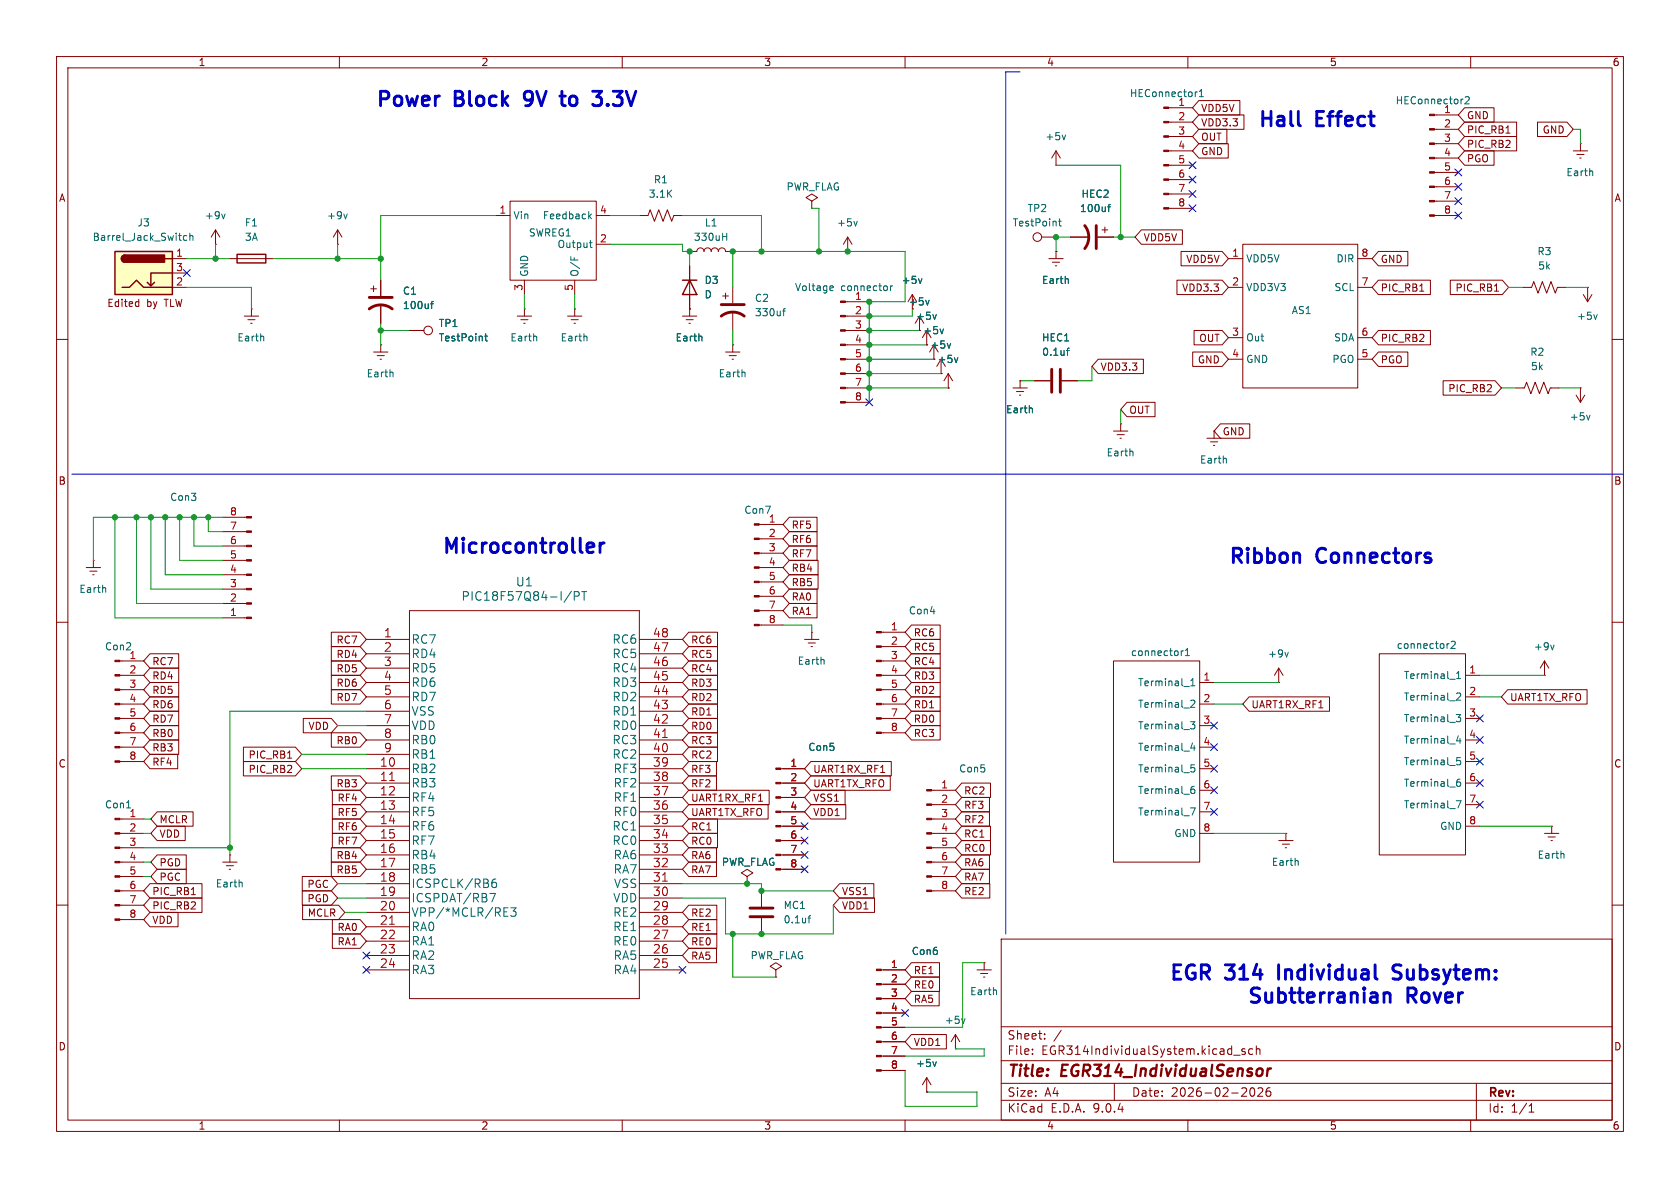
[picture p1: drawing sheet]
<svg xmlns="http://www.w3.org/2000/svg" width="297mm" height="210mm" viewBox="0 0 297 210" stroke-linecap="round" stroke-linejoin="round" font-family="sans-serif">
<g fill="none" stroke="#840000" stroke-width=".18">
<path d="M10 10h277v190h-277zM12 12h273v186h-273zM60 10v2M110 10v2M160 10v2M206.6 19.1h4.2M210 10v2M260 10v2M186.7 29.2h.1M186.7 26.7l-.8 1.2M186.7 26.7l.8 1.2M186.7 26.7v2.5"/>
<path d="M206.6 21.6h4.2M206.6 24.1h4.2M206.6 26.7h4.2M206.6 29.2h4.2M206.6 31.8h4.2M206.6 34.3h4.2M206.6 36.8h4.2M149.5 53.3h4.2M149.5 55.9h4.2M149.5 58.4h4.2M162.6 58.4h.1M162.6 55.9v2.5"/>
<path d="M163.8 58.4v2.6M184.1 41.9h2.6M189.2 41.9h3.3M194.1 41.9h2.7M194.8 40.6h1M195.3 40.1v1M269.2 50.8h1.6l.3-1 .8 2 .8-2 .7 2 .8-2 .8 2 .3-1h1.6M279.9 52.1l.8 1.2M280.7 50.8h.1M280.7 50.8v2.5M281.4 52.1l-.7 1.2M10 60h2"/>
<path d="M149.5 68.6h4.2M149.5 61h4.2M149.5 63.5h4.2M149.5 66h4.2M149.5 71.1h4.2M163.8 61h.1M179.1 68.6h2.5M179.7 69.2h1.3M180.2 69.9h.3M180.3 67.3h.1M180.3 67.3v1.3M278.6 69.9l.8 1.2"/>
<path d="M279.4 68.6h.1M279.4 68.6v2.5M280.2 69.9l-.8 1.2M285 60h2M10 110h2M196.8 116.8h15.3v35.6h-15.3zM285 110h2M212.1 120.7h2.5M212.1 124.5h2.5M212.1 128.3h2.5M212.1 132.1h2.5M212.1 135.9h2.5"/>
<path d="M212.1 139.7h2.5M212.1 143.5h2.5M212.1 147.3h2.5M10 160h2M172.7 171.5h2.6M173.4 172.1h1.2M173.9 172.7h.2M174 170.2h.1M174 170.2v1.3M177 166h108v32h-108zM285 160h2M60 198v2"/>
<path d="M110 198v2M160 198v2M163.8 193h.1M163.8 190.5l-.7 1.3M163.8 190.5l.8 1.3M163.8 190.5v2.5M177 194.5h108M177 191.5h108M177 187.5h108M177 181.5h108M182.5 186.3v.1M182.5 185.5v.1"/>
<path d="M184.7 183.6v.1M184.7 182.8v.1M187.6 182.1l-1.3 2M197 191.5v3M210 198v2M218.1 186.5h1.1M220.1 185.5l-.4-.1-.2 .2 .1 .2 .5 .2v.3h-.6M221.1 192.4l.2-.1a.81 .81 0 0 1 .6 .6 .81 .81 0 0 1-.3 .8l-.1 .1a.81 .81 0 0 1-.4-1.4zM221.5 185.5l-.5-.1-.3 .3v.4l.2 .2h.6M222.1 185.5l.2-.1 .4 .1v.9M222.1 184.9v1.5M222.4 192.4l.6-.1 .2 .1v.3l-.9 1.1h.9"/>
<path d="M224.5 192.3a.59 .59 0 0 0-.7 .6v.6l.2 .2 .4 .1 .2-.1 .1-.5-.2-.3h-.4l-.3 .3M260 198v2M261 191.5v6.5M270.3 196.6h.9M270.3 195.5l.4-.4v1.5"/>
<circle cx="183.4" cy="41.9" r=".76"/>
</g>
<path d="M224.1 188.9l-.1 1.3M224.7 188.9l-.4 .1-.2 .3" fill="none" stroke="#840000" stroke-width=".4"/>
<path d="M191.8 39.9a3.3 3.3 0 0 1 0 4M193.8 39.9v4" fill="none" stroke="#840000" stroke-width=".51"/>
<g fill="none" stroke="#006464" stroke-width=".18">
<path d="M211.7 16.2l-.3 .1M212 17.1h.8M212 16.2l.4-.4v1.3M187.1 39.1h.5M187.3 38.7v1.1l.3 .1M188.4 23.9l-.3 .8M195.8 36.6h.5M196.3 36.1l-.3 .2v1.1M146.9 50.5l.4 .1v.2l-.6 .2M147.3 51.3l-.4 .1M157.4 50.5v.9M157.8 50.5l-.4 .3"/>
<path d="M164.3 53.1l-.3 .8M165.5 55.6l-.3 .9M282.4 55.6l-.3 .9M182.5 72.2v.8M281.1 73.4l-.3 .8M209.2 115l-.4 .3M209.6 115.9h.7M209.6 115l.3-.4v1.3M209.3 121.4h1M210.5 127.6h.7l-.4 .5 .4 .1v.5l-.2 .1-.5-.1M210.5 121.2h.7M210.5 120.3l.4-.3v1.2"/>
<path d="M210.5 123.9l.5-.1 .2 .3-.7 .9h.7M210.8 131.3l-.3 .9h.8M211.1 139l-.3 .1a.86 .86 0 0 0 0 1.2l.4-.1v-.5l-.2-.2-.4 .1-.1 .1M211.1 131.8v.9M211.2 135.2h-.6l-.1 .6 .2-.1h.4l.1 .2v.4l-.2 .2-.5-.2M210.5 142.8h.8l-.5 1.3M176.1 175.1l.1 .7M165.5 187.7l-.3 .8"/>
</g>
<g fill="#840000" stroke="#840000" stroke-width=".18">
<path d="M205.7 18.9h.9v.3h-.9z"/>
<path d="M205.7 21.5h.9v.2h-.9z"/>
<path d="M205.7 24h.9v.3h-.9z"/>
<path d="M205.7 26.5h.9v.3h-.9z"/>
<path d="M205.7 29.1h.9v.2h-.9z"/>
<path d="M205.7 31.6h.9v.3h-.9z"/>
<path d="M205.7 34.2h.9v.2h-.9z"/>
<path d="M205.7 36.7h.9v.3h-.9z"/>
<path d="M148.6 53.2h.9v.3h-.9z"/>
<path d="M148.6 55.8h.9v.2h-.9z"/>
<path d="M148.6 58.3h.9v.2h-.9z"/>
<path d="M148.6 60.8h.9v.3h-.9z"/>
<path d="M148.6 63.4h.9v.2h-.9z"/>
<path d="M148.6 65.9h.9v.3h-.9z"/>
<path d="M148.6 68.5h.9v.2h-.9z"/>
<path d="M148.6 71h.9v.2h-.9z"/>
</g>
<path d="M20.3 44.5h10.2v7.6h-10.2z" fill="#ffffc2"/>
<path d="M20.3 44.5h10.2v7.6h-10.2zM21.6 50.8h1.3l1.2-1.3 1.3 1.3h5.1M22.1 45.1a.64 .64 0 0 0-.6 .6 .64 .64 0 0 0 .6 .7M27.3 49.9l-.6 .6M29.2 45.7h1.3M30.5 48.3h-3.8v2.2l-.7-.6M41.9 45h5.1v1.5h-5.1zM120.6 49.5h2.6M121.9 49.5l1.3 2.6h-2.6z" fill="none" stroke="#840000" stroke-width=".25"/>
<g fill="#840000" stroke="#840000" stroke-width=".25">
<path d="M21.6 45.3l.5-.2v1.3a.63 .63 0 0 1-.6-.4 .63 .63 0 0 1 .1-.7z"/>
<path d="M22.1 45.1h7v1.3h-7z"/>
</g>
<g fill="none" stroke="#840000" stroke-width=".18">
<path d="M211.9 17.8h7.3v2.5h-7.3l-1.1-1.2zM258.9 19h5.2v2.6h-5.2l-1.1-1.3zM87.6 38.1h2.6M90.2 35.6h15.2v13.9h-15.2zM105.4 38.1h2.5M113 38.1h1.6l.3-1 .8 2 .8-2 .7 2 .8-2 .7 2 .4-1h1.5M143.5 35.6l1-.7-1-.6-1 .6 1 .7v1.2M143.5 36.8h.1M211.9 20.3h8v2.6h-8l-1.1-1.3zM211.9 22.9h5v2.5h-5l-1.1-1.3zM211.9 25.4h5.2v2.5h-5.2l-1.1-1.2zM253.6 38.1h4.2"/>
<path d="M253.6 27.9h4.2M253.6 20.3h4.2M253.6 22.9h4.2M253.6 25.4h4.2M253.6 30.5h4.2M253.6 33h4.2M253.6 35.6h4.2M258.9 24.1h9.2v2.6h-9.2l-1.1-1.3zM258.9 21.6h9.2v2.5h-9.2l-1.1-1.2zM258.9 26.7h5.2v2.5h-5.2l-1.1-1.3zM266.2 23.5h.8M271.8 21.6h5.2l1.1 1.3-1.1 1.2h-5.2z"/>
<path d="M278.1 26.7h2.6M278.8 27.3h1.2M279.3 27.9h.2M279.4 25.4h.1M279.4 25.4v1.3M24.2 53.3l.3 .1M24.5 52.9v1.3M24.5 54.1l-.3 .1M30.5 45.7h2.5M30.5 48.3h2.5M30.5 50.8h2.5M38.1 43.2h.1"/>
<path d="M38.1 40.6l-.8 1.3M38.1 40.6l.8 1.3M38.1 40.6v2.6M40.6 45.7h7.7M43.2 55.9h2.5M43.8 56.5h1.3M44.3 57.2h.3M44.4 54.6h.1M44.4 54.6v1.3M59.7 43.2h.1M59.7 40.6l-.8 1.3M59.7 40.6l.8 1.3"/>
<path d="M59.7 40.6v2.6M65.5 51.1h1M66 50.5v1.1M67.3 49.5v2.8M67.3 53.8v3.4M72.4 58.4h2.5M91.4 55.9h2.6M92.1 56.5h1.2M92.6 57.2h.2M92.7 54.6h.1M92.7 49.5v2.6M92.7 54.6v1.3"/>
<path d="M100.3 55.9h2.6M101 56.5h1.2M101.5 57.2h.2M101.6 54.6h.1M101.6 49.5v2.6M101.6 54.6v1.3M105.4 43.2h2.5M120.6 55.9h2.6M121.3 56.5h1.3M121.8 57.2h.2M121.9 44.5h1.3a.64 .64 0 0 1 .6-.7 .64 .64 0 0 1 .7 .7 .64 .64 0 0 1 .6-.7 .64 .64 0 0 1 .6 .7 .64 .64 0 0 1 .7-.7 .64 .64 0 0 1 .6 .7 .64 .64 0 0 1 .6-.7 .64 .64 0 0 1 .7 .7h1.2M121.9 54.6h.1"/>
<path d="M121.9 47v8.9M127.8 52.3h1M128.3 51.8v1M129.5 50.8v2.8M129.5 55.1v3.3M149.9 44.5h.1M149.9 41.9l-.8 1.3M149.9 41.9l.7 1.3M149.9 41.9v2.6M161.3 52.1l-.8 1.2M161.3 52.1l.8 1.2M161.3 52.1v2.5"/>
<path d="M162.6 58.4h.1M185.4 45.7h2.6M186.1 46.4h1.2M186.6 47h.2M186.7 44.5h.1M186.7 44.5v1.2M189.2 41.9h3.3M194.1 41.9h2.7M201.8 40.6h7.2v2.6h-7.2l-1.1-1.3zM208.1 49.5h8l1.1 1.3-1.1 1.3h-8zM208.8 44.4h7.3l1.1 1.3-1.1 1.3h-7.3zM211.1 58.4h5l1.1 1.3-1.1 1.3h-5z"/>
<path d="M217.2 45.7h2.5M217.2 50.8h2.5M217.2 59.7h2.5M219.7 43.2h20.3v25.4h-20.3zM240 45.7h2.6M240 50.8h2.6M240 59.7h2.6M243.7 49.5h9.2v2.6h-9.2l-1.1-1.3zM243.7 44.4h5.2v2.6h-5.2l-1.1-1.3zM243.7 58.4h9.2v2.6h-9.2l-1.1-1.3zM251 51.5h.7M256.4 49.5h9.2l1.1 1.3-1.1 1.3h-9.2z"/>
<path d="M264.2 51.5h.7M66 62.2h2.6M66.7 62.9h1.2M67.2 63.5h.2M67.3 61h.1M67.3 61v1.2M128.3 62.2h2.5M128.9 62.9h1.3M129.4 63.5h.3M129.5 61h.1M129.5 61v1.2M163.8 61h.1"/>
<path d="M165.1 63.5h.1M165.1 61v2.5M166.4 66h.1M166.4 63.5v2.5M167.6 68.6h.1M167.6 66l-.7 1.3M167.6 66l.8 1.3M167.6 66v2.6M180.3 67.3h.1M182.9 67.3h2.8M187.7 67.3h2.8M194.2 63.5h7.9v2.5h-7.9l-1.2-1.2z"/>
<path d="M196.8 76.2h2.6M197.5 76.8h1.3M198 77.5h.2M198.1 74.9h.1M198.1 74.9v1.3M199.2 71.1h5v2.6h-5l-1.1-1.3zM210.9 62.2h5.2l1.1 1.3-1.1 1.3h-5.2zM213.4 77.5h2.5M214 78.1h1.3M214.5 78.7h.3M214.6 76.2h.1M214.6 76.2v1.3"/>
<path d="M215.7 74.9h5.2v2.6h-5.2l-1.1-1.3zM217.2 63.5h2.5M240 63.5h2.6M243.7 62.2h5.2v2.6h-5.2l-1.1-1.3zM255.1 67.3h9.2l1.1 1.3-1.1 1.3h-9.2zM268 68.6h1.5l.4-1 .7 2 .8-2 .8 2 .7-2 .8 2 .4-1h1.5M16.5 99.1h.1M16.5 99.1v1.2M39.4 99.1h4.2M39.4 96.5h4.2M39.4 94h4.2M39.4 91.4h4.2"/>
<path d="M134.2 92.7h4.2M134.2 95.3h4.2M134.2 97.8h4.2M139.5 99.1h5.1v2.5h-5.1l-1.1-1.3zM139.5 96.5h4.9v2.6h-4.9l-1.1-1.3zM139.5 91.4h4.9v2.6h-4.9l-1.1-1.3zM139.5 94h4.9v2.5h-4.9l-1.1-1.2zM15.2 100.3h2.6M15.9 101h1.2M16.4 101.6h.2M21.2 119.4h4.2M21.2 116.8h4.2"/>
<path d="M26.5 118.1h5.1v2.6h-5.1l-1.1-1.3zM26.5 115.6h5.1v2.5h-5.1l-1.1-1.3zM39.4 109.2h4.2M39.4 106.7h4.2M39.4 104.1h4.2M39.4 101.6h4.2M58.6 111.8h5.1l1.1 1.2-1.1 1.3h-5.1zM58.6 116.8h5.1l1.1 1.3-1.1 1.3h-5.1zM58.6 114.3h5.1l1.1 1.3-1.1 1.2h-5.1zM58.6 119.4h5.1l1.1 1.3-1.1 1.2h-5.1zM64.8 113h7.6M64.8 115.6h7.6"/>
<path d="M64.8 118.1h7.6M72.4 108h40.6v68.5h-40.6zM113 113h7.6M113 115.6h7.6M113 118.1h7.6M121.8 116.8h5v2.6h-5l-1.2-1.3zM121.8 119.4h5v2.5h-5l-1.2-1.2zM121.8 114.3h5v2.5h-5l-1.2-1.2zM121.8 111.8h5v2.5h-5l-1.2-1.3zM134.2 108h4.2M134.2 100.3h4.2M134.2 102.9h4.2"/>
<path d="M134.2 105.4h4.2M134.2 110.5h4.2M139.5 106.7h4.9v2.5h-4.9l-1.1-1.2zM139.5 101.6h5.1v2.5h-5.1l-1.1-1.2zM139.5 104.1h4.9v2.6h-4.9l-1.1-1.3zM142.2 113h2.6M142.9 113.7h1.2M143.4 114.3h.2M143.5 111.8h.1M143.5 111.8v1.2M155.8 119.4h4.2M155.8 116.8h4.2"/>
<path d="M155.8 114.3h4.2M155.8 111.8h4.2M161.1 118.1h5.1v2.6h-5.1l-1.1-1.3zM161.1 113h5.1v2.6h-5.1l-1.1-1.3zM161.1 115.6h5.1v2.5h-5.1l-1.1-1.3zM161.1 110.5h5.1v2.5h-5.1l-1.1-1.2zM226.1 118.1l-.8 1.3M226.1 118.1l.7 1.3M226.1 118.1v2.6M243.8 115.6h15.3v35.5h-15.3zM259.1 119.4h2.5M273 119.4h.1"/>
<path d="M273 116.8l-.7 1.3M273 116.8l.8 1.3M273 116.8v2.6M21.2 127h4.2M21.2 134.6h4.2M21.2 121.9h4.2M21.2 124.5h4.2M21.2 129.5h4.2M21.2 132.1h4.2M26.5 128.3h5.1v2.5h-5.1l-1.1-1.3zM26.5 120.6h5.1v2.6h-5.1l-1.1-1.3zM26.5 123.2h5.1v2.5h-5.1l-1.1-1.2z"/>
<path d="M26.5 125.7h5.1v2.6h-5.1l-1.1-1.3zM26.5 130.8h5.1v2.6h-5.1l-1.1-1.3zM26.5 133.3h4.9v2.6h-4.9l-1.1-1.3zM43 134.6h9.2l1.1 1.3-1.1 1.3h-9.2zM43 132.1h9.2l1.1 1.3-1.1 1.2h-9.2zM50.8 134h.8M53.6 127h5l1.1 1.3-1.1 1.2h-5zM58.6 121.9h5.1l1.1 1.3-1.1 1.3h-5.1zM58.6 129.5h5.1l1.1 1.3-1.1 1.3h-5.1zM58.6 137.2h5.1l1.1 1.2-1.1 1.3h-5.1zM58.8 139.7h4.9l1.1 1.3-1.1 1.2h-4.9zM64.8 123.2h7.6"/>
<path d="M64.8 130.8h7.6M64.8 138.4h7.6M64.8 120.7h7.6M64.8 125.7h7.6M64.8 128.3h7.6M64.8 133.4h7.6M64.8 135.9h7.6M113 123.2h7.6M113 130.8h7.6M113 138.4h7.6M113 120.7h7.6M113 125.7h7.6"/>
<path d="M113 128.3h7.6M113 133.4h7.6M113 135.9h7.6M121.8 129.5h5v2.6h-5l-1.2-1.3zM121.8 134.6h4.9v2.6h-4.9l-1.2-1.3zM121.8 139.7h14.2v2.5h-14.2l-1.2-1.2zM121.8 132.1h5v2.5h-5l-1.2-1.2zM121.8 137.2h4.9v2.5h-4.9l-1.2-1.3zM121.8 127h5v2.5h-5l-1.2-1.2zM121.8 124.5h5v2.5h-5l-1.2-1.3zM121.8 121.9h5v2.6h-5l-1.2-1.3zM138 138.4h4.2"/>
<path d="M138 135.9h4.2M143.4 139.7h6v2.5h-6l-1.2-1.2zM143.4 134.6h14.2v2.6h-14.2l-1.2-1.3zM143.4 137.2h14v2.5h-14l-1.2-1.3zM155.8 127h4.2M155.8 121.9h4.2M155.8 124.5h4.2M155.8 129.5h4.2M161.1 123.2h5.1v2.5h-5.1l-1.1-1.2zM161.1 120.6h5.1v2.6h-5.1l-1.1-1.3zM161.1 125.7h5.1v2.6h-5.1l-1.1-1.3zM161.1 128.3h5.1v2.5h-5.1l-1.1-1.3z"/>
<path d="M164.7 139.7h4.2M170 138.4h5.1v2.6h-5.1l-1.1-1.3zM220.8 123.2h14.2v2.5h-14.2l-1.1-1.2zM226.1 120.7h.1M259.1 123.2h2.5M259.1 127h2.5M259.1 130.8h2.5M259.1 134.6h2.5M259.1 138.4h2.5M266.5 121.9h14.1v2.6h-14.1l-1.1-1.3zM21.2 152.4h4.2M21.2 147.3h4.2"/>
<path d="M21.2 144.8h4.2M21.2 149.9h4.2M21.2 154.9h4.2M21.2 157.5h4.2M26.5 156.2h9.2v2.6h-9.2l-1.1-1.3zM26.5 158.7h9.2v2.6h-9.2l-1.1-1.3zM27.8 143.5h6.3v2.6h-6.3l-1.1-1.3zM27.8 146h4.9v2.6h-4.9l-1.1-1.3zM27.8 153.7h5.1v2.5h-5.1l-1.1-1.3zM27.8 151.1h5.1v2.6h-5.1l-1.1-1.3zM33.8 158.2h.7M39.4 152.4h2.5"/>
<path d="M40 153h1.3M40.5 153.7h.3M40.6 151.1h.1M40.6 151.1v1.3M53.4 154.9h5.2l1.1 1.3-1.1 1.3h-5.2zM53.4 157.5h5.2l1.1 1.3-1.1 1.2h-5.2zM58.6 149.9h5.1l1.1 1.2-1.1 1.3h-5.1zM58.6 152.4h5.1l1.1 1.3-1.1 1.2h-5.1zM58.8 144.8h4.9l1.1 1.3-1.1 1.2h-4.9zM58.8 147.3h4.9l1.1 1.3-1.1 1.3h-4.9zM58.8 142.2h4.9l1.1 1.3-1.1 1.3h-4.9zM64.8 146.1h7.6"/>
<path d="M64.8 141h7.6M64.8 143.5h7.6M64.8 148.6h7.6M64.8 151.1h7.6M64.8 153.7h7.6M64.8 156.2h7.6M64.8 158.8h7.6M113 146.1h7.6M113 141h7.6M113 143.5h7.6M113 148.6h7.6M113 151.1h7.6"/>
<path d="M113 153.7h7.6M113 156.2h7.6M113 158.8h7.6M121.8 152.4h4.9v2.5h-4.9l-1.2-1.2zM121.8 149.9h4.9v2.5h-4.9l-1.2-1.3zM121.8 147.3h5v2.6h-5l-1.2-1.3zM121.8 144.8h5v2.5h-5l-1.2-1.2zM121.8 142.2h14v2.6h-14l-1.2-1.3zM132.1 154.9l1-.6-1-.6-1 .6 1 .6v1.3M132.1 156.2h.1M134.6 157.5v2.8M138 146.1h4.2"/>
<path d="M138 141h4.2M138 143.5h4.2M138 148.6h4.2M138 151.1h4.2M138 153.7h4.2M143.4 142.2h6.1v2.6h-6.1l-1.2-1.3zM148.4 158.7h6.2v2.6h-6.2l-1.1-1.3zM148.4 156.2h6.1v2.6h-6.1l-1.1-1.3zM164.7 142.2h4.2M164.7 152.4h4.2M164.7 147.3h4.2M164.7 144.8h4.2"/>
<path d="M164.7 149.9h4.2M164.7 154.9h4.2M164.7 157.5h4.2M170 148.6h5.1v2.5h-5.1l-1.1-1.2zM170 141h4.9v2.5h-4.9l-1.1-1.3zM170 143.5h4.9v2.6h-4.9l-1.1-1.3zM170 146h5.1v2.6h-5.1l-1.1-1.3zM170 156.2h5v2.6h-5l-1.1-1.3zM170 151.1h4.9v2.6h-4.9l-1.1-1.3zM170 153.7h4.9v2.5h-4.9l-1.1-1.3zM226.1 148.6h2.5M226.7 149.2h1.3"/>
<path d="M227.2 149.9h.3M227.3 147.3h.1M227.3 147.3v1.3M259.1 142.2h2.5M259.1 146.1h2.5M273 147.3h2.6M273.7 148h1.3M274.2 148.6h.2M274.3 146.1h.1M274.3 146.1v1.2M21.2 160h4.2M21.2 162.6h4.2"/>
<path d="M26.5 161.3h5v2.5h-5l-1.1-1.2zM53.5 160h6.3l1.2 1.3-1.2 1.3h-6.3zM58.8 165.1h4.9l1.1 1.3-1.1 1.2h-4.9zM58.8 162.6h4.9l1.1 1.2-1.1 1.3h-4.9zM64.8 161.3h7.6M64.8 163.8h7.6M64.8 166.4h7.6M64.8 168.9h7.6M64.8 171.5h7.6M113 161.3h7.6M113 163.8h7.6M113 166.4h7.6"/>
<path d="M113 168.9h7.6M113 171.5h7.6M121.8 162.6h4.9v2.5h-4.9l-1.2-1.3zM121.8 165.1h4.9v2.5h-4.9l-1.2-1.2zM121.8 160h4.9v2.6h-4.9l-1.2-1.3zM121.8 167.6h4.9v2.6h-4.9l-1.2-1.3zM134.6 162.3v2.8M137.2 171.5l1-.7-1-.6-1.1 .6 1.1 .7v1.2M137.2 172.7h.1M155.8 176.5h4.2M155.8 171.5h4.2M155.8 174h4.2"/>
<path d="M155.8 179.1h4.2M161.1 175.3h4.9v2.5h-4.9l-1.1-1.3zM161.1 170.2h5v2.5h-5l-1.1-1.2zM161.1 172.7h5v2.6h-5l-1.1-1.3zM155.8 181.6h4.2M155.8 184.2h4.2M155.8 186.7h4.2M155.8 189.2h4.2M161.1 182.9h6.2v2.5h-6.2l-1.1-1.2zM163.8 193h.1M168.9 185.4h.1M168.9 182.9l-.8 1.3"/>
<path d="M168.9 182.9l.8 1.3M168.9 182.9v2.5"/>
<circle cx="75.7" cy="58.4" r=".76"/>
</g>
<g fill="none" stroke="#006464" stroke-width=".18">
<path d="M259 17.2l.5-.1 .2 .4-.7 .9h.7M39.8 37.8l-.3 .9M61.4 37.8l-.3 .9M104.2 38.2l.4 .5M104.6 37.8l-.5 .5M151.6 39.1l-.3 .8M195.8 36.6h.5M196.3 36.1l-.3 .2v1.1M281.5 30.3l.1 .8M33 41.7l-.3-.1-.3 .3 .1 .5h.5M33.6 41.8l.1-.2 .3 .1 .1 .8M33.6 41.2v1.3"/>
<path d="M46.6 59.5v.8M76.1 53.7h.5M76.6 53.3l-.3 .2v1.1M85.7 59.4h.5M85.9 59v1.1l.3 .2M94.8 59.5l.1 .8M100.9 45.4v.6M103.7 59.5l.1 .8M104.2 42.9h.5M104.4 42.5v1.1l.3 .2M124 59.5l.1 .8M127.8 41.8h.7"/>
<path d="M128.5 41.2v1.3M138.4 55h.4M138.8 54.6l-.3 .1v1.1M163 49.3l-.3 .8M164.3 53.1l-.3 .8M165.5 55.6l-.3 .9M166.8 58.2l-.3 .8M188.8 49.3l.1 .8M69.4 65.8l.1 .8M131.7 65.8v.8M168.1 60.7l-.3 .8M169.3 63.2l-.3 .9"/>
<path d="M182.5 72.2v.8M188.5 62h.5M189 61.5l-.3 .2v1.1M200.2 79.8l.1 .8M216.7 81.1l.1 .8M18.6 103.9l.1 .8M101 104.5l-1.3 2M101.5 105.4l.8-.1 .1-.2-.1-.4-.2-.1h-.6v1.5M102.8 104.6h.9M103.3 104.6v1.5M145.6 116.6l.1 .8M227.8 115.3l-.3 .8"/>
<path d="M256.1 113.8h.1M256.5 113.5l.5-.1 .3 .3-.8 .9h.8M257.5 120h.7M257.5 119.1l.4-.4v1.3M274.7 114l-.3 .9M256.3 120.1h1M257.4 126.3h.8l-.4 .5 .4 .1v.6l-.2 .1-.6-.1M257.5 122.6l.5-.1 .2 .4-.8 .9h.8M257.8 130.1l-.3 .9h.8M258.1 137.7l-.4 .1a.86 .86 0 0 0 0 1.2l.5-.1v-.4l-.2-.3-.4 .1-.1 .2M258.1 130.5v.9M258.2 133.9h-.6l-.1 .6 .2-.1 .4 .1 .1 .2v.4l-.2 .1-.5-.1"/>
<path d="M42.8 156v.8M86.6 157.9h1l-.7 1.5M87.7 155.4a.59 .59 0 0 0-.8 .6v.6l.2 .2 .4 .1 .2-.1 .1-.5-.1-.3h-.5l-.3 .3M229.4 152.2l.1 .8M257.4 141.5h.9l-.6 1.3M276.4 150.9l.1 .8M89.1 161.2h.5M89.1 162h.7M89.1 160.5h.7M90.3 160.5h.9l-.5 .5 .5 .2v.6l-.3 .2h-.4l-.2-.2M142.8 162.3h.5M143.3 161.9l-.3 .2v1"/>
<path d="M165.5 187.7l-.3 .8M170.6 180.1l-.3 .8"/>
</g>
<path d="M68.9 138h.8M117.1 130.4h.9M117.1 155.8h.9M68.9 163.4h.8" fill="none" stroke="#a90000" stroke-width=".18"/>
<g fill="#840000" stroke="#840000" stroke-width=".18">
<path d="M20.3 144.7h.9v.2h-.9z"/>
<path d="M20.3 147.2h.9v.2h-.9z"/>
<path d="M20.3 149.7h.9v.3h-.9z"/>
<path d="M20.3 152.3h.9v.2h-.9z"/>
<path d="M20.3 154.8h.9v.3h-.9z"/>
<path d="M20.3 157.4h.9v.2h-.9z"/>
<path d="M20.3 159.9h.9v.2h-.9z"/>
<path d="M20.3 162.4h.9v.3h-.9z"/>
<path d="M20.3 116.7h.9v.3h-.9z"/>
<path d="M20.3 119.3h.9v.2h-.9z"/>
<path d="M20.3 121.8h.9v.2h-.9z"/>
<path d="M20.3 124.3h.9v.3h-.9z"/>
<path d="M20.3 126.9h.9v.2h-.9z"/>
<path d="M20.3 129.4h.9v.3h-.9z"/>
<path d="M20.3 132h.9v.2h-.9z"/>
<path d="M20.3 134.5h.9v.2h-.9z"/>
<path d="M43.6 109.1h.8v.2h-.8z"/>
<path d="M43.6 106.6h.8v.2h-.8z"/>
<path d="M43.6 104h.8v.3h-.8z"/>
<path d="M43.6 101.5h.8v.2h-.8z"/>
<path d="M43.6 98.9h.8v.3h-.8z"/>
<path d="M43.6 96.4h.8v.2h-.8z"/>
<path d="M43.6 93.9h.8v.2h-.8z"/>
<path d="M43.6 91.3h.8v.3h-.8z"/>
<path d="M154.9 171.3h.9v.3h-.9z"/>
<path d="M154.9 173.9h.9v.2h-.9z"/>
<path d="M154.9 176.4h.9v.3h-.9z"/>
<path d="M154.9 178.9h.9v.3h-.9z"/>
<path d="M154.9 181.5h.9v.2h-.9z"/>
<path d="M154.9 184h.9v.3h-.9z"/>
<path d="M154.9 186.6h.9v.2h-.9z"/>
<path d="M154.9 189.1h.9v.3h-.9z"/>
<path d="M163.8 139.6h.9v.2h-.9z"/>
<path d="M163.8 142.1h.9v.3h-.9z"/>
<path d="M163.8 144.7h.9v.2h-.9z"/>
<path d="M163.8 147.2h.9v.2h-.9z"/>
<path d="M163.8 149.7h.9v.3h-.9z"/>
<path d="M163.8 152.3h.9v.2h-.9z"/>
<path d="M163.8 154.8h.9v.3h-.9z"/>
<path d="M163.8 157.4h.9v.2h-.9z"/>
<path d="M133.3 92.6h.9v.2h-.9z"/>
<path d="M133.3 95.1h.9v.3h-.9z"/>
<path d="M133.3 97.7h.9v.2h-.9z"/>
<path d="M133.3 100.2h.9v.3h-.9z"/>
<path d="M133.3 102.7h.9v.3h-.9z"/>
<path d="M133.3 105.3h.9v.2h-.9z"/>
<path d="M133.3 107.8h.9v.3h-.9z"/>
<path d="M133.3 110.4h.9v.2h-.9z"/>
<path d="M154.9 111.6h.9v.3h-.9z"/>
<path d="M154.9 114.2h.9v.2h-.9z"/>
<path d="M154.9 116.7h.9v.3h-.9z"/>
<path d="M154.9 119.3h.9v.2h-.9z"/>
<path d="M154.9 121.8h.9v.2h-.9z"/>
<path d="M154.9 124.3h.9v.3h-.9z"/>
<path d="M154.9 126.9h.9v.2h-.9z"/>
<path d="M154.9 129.4h.9v.3h-.9z"/>
<path d="M252.7 20.2h.9v.2h-.9z"/>
<path d="M252.7 22.7h.9v.3h-.9z"/>
<path d="M252.7 25.3h.9v.2h-.9z"/>
<path d="M252.7 27.8h.9v.3h-.9z"/>
<path d="M252.7 30.4h.9v.2h-.9z"/>
<path d="M252.7 32.9h.9v.2h-.9z"/>
<path d="M252.7 35.4h.9v.3h-.9z"/>
<path d="M252.7 38h.9v.2h-.9z"/>
<path d="M137.2 135.8h.8v.2h-.8z"/>
<path d="M137.2 138.3h.8v.3h-.8z"/>
<path d="M137.2 140.8h.8v.3h-.8z"/>
<path d="M137.2 143.4h.8v.2h-.8z"/>
<path d="M137.2 145.9h.8v.3h-.8z"/>
<path d="M137.2 148.5h.8v.2h-.8z"/>
<path d="M137.2 151h.8v.3h-.8z"/>
<path d="M137.2 153.5h.8v.3h-.8z"/>
</g>
<path d="M65.3 54.6a3.3 3.3 0 0 1 4 0M65.3 52.6h4M127.5 55.9a3.3 3.3 0 0 1 4.1 0M127.5 53.8h4.1M185.9 65.3v4M187.5 65.3v4M132.6 162.1h4.1M132.6 160.5h4.1" fill="none" stroke="#840000" stroke-width=".51"/>
<path d="M180.3 12.7h-2.5v152.4M12.7 83.8h274.3" fill="none" stroke="#0000c2" stroke-width=".18"/>
<g fill="none" stroke="#009600" stroke-width=".18">
<path d="M87.6 38.1h-20.3v11.4M107.9 38.1h5.1M120.6 38.1h14v6.4M143.5 36.8h1.3v7.7M186.7 29.2h11.4v12.7M278.1 22.9h1.3v2.5M33 45.7h7.6M33 50.8h11.4v3.8M38.1 43.2v2.5M48.3 45.7h19M59.7 43.2v2.5M67.3 58.4h5.1"/>
<path d="M67.3 57.2v3.8M92.7 52.1v2.5M101.6 52.1v2.5M107.9 43.2h12.7v1.3h1.3v2.5M129.5 50.8v-6.3h30.5v8.8h-6.3v17.8M129.5 58.4v2.6M153.7 58.4h8.9M161.3 54.6v1.3h-7.6M189.2 41.9h-2.5v2.6M196.8 41.9h3.9M266.7 50.8h2.5M276.9 50.8h3.8"/>
<path d="M153.7 61h10.1M153.7 63.5h11.4M153.7 68.6h13.9M153.7 66h12.7M180.3 67.3h2.6M193 64.8v2.5h-2.5M198.1 72.4v2.5M265.4 68.6h2.6M275.6 68.6h3.8M20.3 91.4v17.8h19.1M24.1 91.4v15.3h15.3M26.7 91.4v12.7h12.7"/>
<path d="M29.2 91.4v10.2h10.2M31.7 91.4v7.7h7.7M34.3 91.4v5.1h5.1M36.8 91.4v2.6h2.6M39.4 91.4h-22.9v7.7M138.4 110.5h5.1v1.3M261.6 119.4h11.4M53.3 135.9h11.5M53.3 133.4h11.5M59.7 128.3h5.1M64.8 125.7h-24.2v25.4M214.6 120.7h11.5"/>
<path d="M214.6 124.5h5.1M261.6 123.2h3.8M25.4 147.3h1.3M25.4 154.9h1.3M25.4 152.4h1.3M25.4 144.8h1.3M25.4 149.9h15.2M59.7 156.2h5.1M59.7 158.8h5.1M120.6 158.8h7.7v6.3h19v-5.1M120.6 156.2h14v1.3h12.7M214.6 147.3h12.7"/>
<path d="M261.6 146.1h12.7M61 161.3h3.8M129.5 165.1v7.6h7.7M174 170.2h-3.8v11.4h-10.2M160 189.2v6.4h12.7v-2.6h-8.9M168.9 185.4h5.1v1.3h-14"/>
</g>
<g fill="none" stroke="#000084" stroke-width=".18">
<path d="M210.2 31.1l1.2 1.3M210.2 33.7l1.2 1.2M210.2 28.6l1.2 1.2M210.2 36.2l1.2 1.2M211.4 31.1l-1.2 1.3M211.4 33.7l-1.2 1.2M211.4 28.6l-1.2 1.2M211.4 36.2l-1.2 1.2M257.2 35l1.2 1.2M257.2 37.5l1.2 1.2M257.2 29.9l1.2 1.2M257.2 32.4l1.2 1.2"/>
<path d="M258.4 35l-1.2 1.2M258.4 37.5l-1.2 1.2M258.4 29.9l-1.2 1.2M258.4 32.4l-1.2 1.2M32.4 47.7l1.2 1.2M33.6 47.7l-1.2 1.2M153.1 70.5l1.2 1.2M154.3 70.5l-1.2 1.2M214 127.7l1.2 1.2M214 135.3l1.2 1.2M214 131.5l1.2 1.2M214 139.1l1.2 1.2"/>
<path d="M215.2 127.7l-1.2 1.2M215.2 135.3l-1.2 1.2M215.2 131.5l-1.2 1.2M215.2 139.1l-1.2 1.2M261 126.4l1.2 1.2M261 134l1.2 1.2M261 130.2l1.2 1.2M261 137.8l1.2 1.2M262.2 126.4l-1.2 1.2M262.2 134l-1.2 1.2M262.2 130.2l-1.2 1.2M262.2 137.8l-1.2 1.2"/>
<path d="M141.6 145.4l1.2 1.3M141.6 148l1.2 1.2M141.6 150.5l1.2 1.2M141.6 153.1l1.2 1.2M142.8 145.4l-1.2 1.3M142.8 148l-1.2 1.2M142.8 150.5l-1.2 1.2M142.8 153.1l-1.2 1.2M214 142.9l1.2 1.2M215.2 142.9l-1.2 1.2M261 141.6l1.2 1.2M262.2 141.6l-1.2 1.2"/>
<path d="M64.2 170.8l1.2 1.3M64.2 168.3l1.2 1.2M65.4 170.8l-1.2 1.3M65.4 168.3l-1.2 1.2M120 170.8l1.3 1.3M121.3 170.8l-1.3 1.3M159.4 178.5l1.2 1.2M160.6 178.5l-1.2 1.2"/>
</g>
<g fill="none" stroke="#0000c2" stroke-width=".51">
<path d="M99 17h.9M99.3 16.1v2.2l.2 .3 .4 .1M104.8 16.1h1.6l-.9 1a.69 .69 0 0 1 .9 .5v.6l-.3 .4-.2 .1h-.8M229.5 21.9l.4 .3M104.6 96l.3 .1 .1 .5-1.2 .2M104.9 97.6l-.3 .1M106.1 96v1.7M106.8 96a.65 .65 0 0 0-.7 .5M235 175.5v1.7M235.7 175.5a.65 .65 0 0 0-.7 .5M236.6 175.6l.2-.1 .7 .1 .2 .3v1.3M237.7 176.1l-.9 .1a.5 .5 0 0 0-.4 .5 .5 .5 0 0 0 .4 .5l.9-.1"/>
<path d="M238.9 175.7a.63 .63 0 0 1 1.1 .2v1.3M238.9 175.5v1.7M241.2 175.5v1.7M242.4 175.6l.2-.1 .7 .1 .2 .3v1.3M243.5 176.1l-.9 .1a.5 .5 0 0 0-.4 .5 .5 .5 0 0 0 .4 .5l.9-.1M244.7 175.7a.63 .63 0 0 1 1.1 .2v1.3M244.7 175.5v1.7M246.2 173l1 .1M247.3 170.6h-.6a.62 .62 0 0 0-.5 .6 .62 .62 0 0 0 .5 .6l.5 .1"/>
</g>
<g fill="#009600" stroke="#009600" stroke-width=".18">
<circle cx="186.7" cy="41.9" r=".46"/>
<circle cx="198.1" cy="41.9" r=".46"/>
<circle cx="153.7" cy="61" r=".46"/>
<circle cx="153.7" cy="68.6" r=".46"/>
<circle cx="153.7" cy="66" r=".46"/>
<circle cx="149.9" cy="44.5" r=".46"/>
<circle cx="153.7" cy="53.3" r=".46"/>
<circle cx="153.7" cy="55.9" r=".46"/>
<circle cx="153.7" cy="58.4" r=".46"/>
<circle cx="153.7" cy="63.5" r=".46"/>
<circle cx="67.3" cy="45.7" r=".46"/>
<circle cx="59.7" cy="45.7" r=".46"/>
<circle cx="129.5" cy="44.5" r=".46"/>
<circle cx="134.6" cy="44.5" r=".46"/>
<circle cx="121.9" cy="44.5" r=".46"/>
<circle cx="144.8" cy="44.5" r=".46"/>
<circle cx="134.6" cy="165.1" r=".46"/>
<circle cx="129.5" cy="165.1" r=".46"/>
<circle cx="134.6" cy="157.5" r=".46"/>
<circle cx="132.1" cy="156.2" r=".46"/>
<circle cx="34.3" cy="91.4" r=".46"/>
<circle cx="26.7" cy="91.4" r=".46"/>
<circle cx="31.7" cy="91.4" r=".46"/>
<circle cx="29.2" cy="91.4" r=".46"/>
<circle cx="38.1" cy="45.7" r=".46"/>
<circle cx="67.3" cy="58.4" r=".46"/>
<circle cx="20.3" cy="91.4" r=".46"/>
<circle cx="24.1" cy="91.4" r=".46"/>
<circle cx="36.8" cy="91.4" r=".46"/>
<circle cx="40.6" cy="149.9" r=".46"/>
</g>
<g font-size="3.5" fill="#0000c2">
<text x="66.2" y="19.6">Power</text>
<text x="80.4" y="19.6">Block</text>
<text x="93.7" y="19.6">9V</text>
<text x="101.3" y="19.6">to</text>
<text x="108" y="19.6">3.3V</text>
<text x="222.1" y="23.1">Hall</text>
<text x="232.7" y="23.1">Effect</text>
<text x="77.9" y="98.6">Microcontroller</text>
<text x="216.9" y="100.3">Ribbon</text>
<text x="232.8" y="100.3">Connectors</text>
<text x="206.4" y="174">EGR</text>
<text x="216.8" y="174">314</text>
<text x="227" y="174">Individual</text>
<text x="248.3" y="174">Subsytem:</text>
<text x="210.7" y="178.1">Subtterranian</text>
<text x="248.8" y="178.1">Rover</text>
</g>
<g font-size="2.8" fill="#840000">
<text x="178" y="190.9">Title:</text>
<text x="187.7" y="190.9">EGR314_IndividualSensor</text>
</g>
<g font-size="2.1" fill="#006464">
<text x="81.5" y="106.4">PIC18F57Q84-I/PT</text>
<text x="91.1" y="103.9">U1</text>
<text x="72.6" y="114">RC7</text>
<text x="72.6" y="116.5">RD4</text>
<text x="72.6" y="119.1">RD5</text>
<text x="108.2" y="114">RC6</text>
<text x="108.2" y="116.5">RC5</text>
<text x="108.2" y="119.1">RC4</text>
<text x="72.6" y="121.6">RD6</text>
<text x="72.6" y="124.2">RD7</text>
<text x="108.2" y="121.6">RD3</text>
<text x="108.2" y="124.2">RD2</text>
<text x="72.6" y="126.7">VSS</text>
<text x="72.6" y="129.2">VDD</text>
<text x="72.6" y="131.8">RB0</text>
<text x="108.2" y="126.7">RD1</text>
<text x="108.2" y="129.2">RD0</text>
<text x="108.2" y="131.8">RC3</text>
<text x="72.6" y="134.3">RB1</text>
<text x="72.6" y="136.9">RB2</text>
<text x="108.2" y="134.3">RC2</text>
<text x="108.4" y="136.9">RF3</text>
<text x="72.6" y="139.4">RB3</text>
<text x="72.6" y="141.9">RF4</text>
<text x="108.4" y="139.4">RF2</text>
<text x="108.4" y="141.9">RF1</text>
<text x="72.6" y="144.5">RF5</text>
<text x="72.6" y="147">RF6</text>
<text x="72.6" y="149.6">RF7</text>
<text x="108.2" y="147">RC1</text>
<text x="108.2" y="149.6">RC0</text>
<text x="108.4" y="144.5">RF0</text>
<text x="72.6" y="152.1">RB4</text>
<text x="72.6" y="154.6">RB5</text>
<text x="108.4" y="152.1">RA6</text>
<text x="108.4" y="154.6">RA7</text>
<text x="72.6" y="157.2">ICSPCLK/RB6</text>
<text x="72.6" y="159.7">ICSPDAT/RB7</text>
<text x="108.3" y="159.7">VDD</text>
<text x="108.5" y="157.2">VSS</text>
<text x="72.6" y="162.3">VPP/*MCLR/RE3</text>
<text x="72.6" y="164.8">RA0</text>
<text x="72.6" y="167.3">RA1</text>
<text x="108.3" y="162.3">RE2</text>
<text x="108.3" y="164.8">RE1</text>
<text x="108.3" y="167.3">RE0</text>
<text x="72.6" y="169.9">RA2</text>
<text x="72.6" y="172.4">RA3</text>
<text x="108.4" y="169.9">RA5</text>
<text x="108.4" y="172.4">RA4</text>
</g>
<g font-size="2.1" fill="#a90000">
<text x="67.8" y="112.8">1</text>
<text x="115.3" y="112.8">48</text>
<text x="67.8" y="115.3">2</text>
<text x="67.8" y="117.9">3</text>
<text x="115.3" y="115.3">47</text>
<text x="115.3" y="117.9">46</text>
<text x="67.8" y="120.4">4</text>
<text x="67.8" y="122.9">5</text>
<text x="67.8" y="125.5">6</text>
<text x="115.3" y="120.4">45</text>
<text x="115.3" y="122.9">44</text>
<text x="115.3" y="125.5">43</text>
<text x="67.8" y="128">7</text>
<text x="67.8" y="130.6">8</text>
<text x="115.3" y="128">42</text>
<text x="115.3" y="130.6">41</text>
<text x="67.1" y="135.6">10</text>
<text x="67.8" y="133.1">9</text>
<text x="115.3" y="133.1">40</text>
<text x="115.3" y="135.6">39</text>
<text x="67.1" y="138.2">11</text>
<text x="67.1" y="140.7">12</text>
<text x="67.1" y="143.3">13</text>
<text x="115.3" y="138.2">38</text>
<text x="115.3" y="140.7">37</text>
<text x="115.3" y="143.3">36</text>
<text x="67.1" y="145.8">14</text>
<text x="67.1" y="148.3">15</text>
<text x="115.3" y="145.8">35</text>
<text x="115.3" y="148.3">34</text>
<text x="67.1" y="150.9">16</text>
<text x="67.1" y="153.4">17</text>
<text x="67.1" y="156">18</text>
<text x="115.3" y="150.9">33</text>
<text x="115.3" y="153.4">32</text>
<text x="115.3" y="156">31</text>
<text x="67.1" y="158.5">19</text>
<text x="67.1" y="161">20</text>
<text x="115.3" y="158.5">30</text>
<text x="115.3" y="161">29</text>
<text x="67.1" y="163.6">21</text>
<text x="67.1" y="166.1">22</text>
<text x="115.3" y="163.6">28</text>
<text x="115.3" y="166.1">27</text>
<text x="67.1" y="168.7">23</text>
<text x="67.1" y="171.2">24</text>
<text x="115.3" y="168.7">26</text>
<text x="115.3" y="171.2">25</text>
</g>
<g font-size="2.1" fill="#840000">
<text x="178" y="184">Sheet:</text>
<text x="178" y="186.7">File:</text>
<text x="184.1" y="186.7">EGR314IndividualSystem.kicad_sch</text>
<text x="178" y="196.9">KiCad</text>
<text x="178" y="194.1">Size:</text>
<text x="184.7" y="194.1">A4</text>
<text x="185.7" y="196.9">E.D.A.</text>
<text x="193.3" y="196.9">9.0.4</text>
<text x="200" y="194.1">Date:</text>
<text x="207" y="194.1">2026-02-2026</text>
<text x="263" y="194.3">Rev:</text>
<text x="263" y="196.9">Id:</text>
<text x="267.1" y="196.9">1/1</text>
</g>
<g font-size="1.8" fill="#840000">
<text x="35" y="11.9">1</text>
<text x="85" y="11.9">2</text>
<text x="135" y="11.9">3</text>
<text x="185" y="11.9">4</text>
<text x="235" y="11.9">5</text>
<text x="285" y="11.9">6</text>
<text x="212.2" y="22.5">VDD3.3</text>
<text x="212.2" y="20">VDD5V</text>
<text x="259.2" y="23.8">PIC_RB1</text>
<text x="259.2" y="21.3">GND</text>
<text x="272.6" y="23.8">GND</text>
<text x="212.2" y="25.1">OUT</text>
<text x="212.2" y="27.6">GND</text>
<text x="259.2" y="26.4">PIC_RB2</text>
<text x="259.2" y="28.9">PGO</text>
<text x="10.3" y="35.9">A</text>
<text x="285.3" y="35.9">A</text>
<text x="202.1" y="42.9">VDD5V</text>
<text x="209.6" y="46.7">VDD5V</text>
<text x="244" y="46.7">GND</text>
<text x="208.9" y="51.8">VDD3.3</text>
<text x="244" y="51.8">PIC_RB1</text>
<text x="257.2" y="51.8">PIC_RB1</text>
<text x="18.9" y="54.5">Edited</text>
<text x="25.9" y="54.5">by</text>
<text x="29.2" y="54.5">TLW</text>
<text x="194.5" y="65.7">VDD3.3</text>
<text x="211.7" y="64.5">GND</text>
<text x="211.9" y="60.6">OUT</text>
<text x="244" y="60.6">PIC_RB2</text>
<text x="244" y="64.5">PGO</text>
<text x="255.9" y="69.5">PIC_RB2</text>
<text x="199.5" y="73.3">OUT</text>
<text x="216.1" y="77.2">GND</text>
<text x="10.3" y="85.9">B</text>
<text x="285.3" y="85.9">B</text>
<text x="139.9" y="93.7">RF5</text>
<text x="139.9" y="101.3">RB4</text>
<text x="139.9" y="98.7">RF7</text>
<text x="139.9" y="96.2">RF6</text>
<text x="139.9" y="103.8">RB5</text>
<text x="139.9" y="106.4">RA0</text>
<text x="59.4" y="114">RC7</text>
<text x="122.1" y="114">RC6</text>
<text x="139.9" y="108.9">RA1</text>
<text x="161.4" y="112.7">RC6</text>
<text x="26.8" y="117.8">RC7</text>
<text x="59.4" y="119.1">RD5</text>
<text x="59.4" y="116.5">RD4</text>
<text x="122.1" y="119.1">RC4</text>
<text x="122.1" y="116.5">RC5</text>
<text x="161.4" y="115.3">RC5</text>
<text x="161.4" y="117.8">RC4</text>
<text x="26.8" y="122.9">RD5</text>
<text x="26.8" y="125.4">RD6</text>
<text x="26.8" y="120.3">RD4</text>
<text x="59.4" y="121.6">RD6</text>
<text x="59.4" y="124.1">RD7</text>
<text x="122.1" y="121.6">RD3</text>
<text x="122.1" y="124.1">RD2</text>
<text x="161.4" y="125.4">RD1</text>
<text x="161.4" y="120.3">RD3</text>
<text x="161.4" y="122.9">RD2</text>
<text x="221.1" y="125.4">UART1RX_RF1</text>
<text x="266.9" y="124.1">UART1TX_RFO</text>
<text x="26.8" y="130.5">RB0</text>
<text x="26.8" y="128">RD7</text>
<text x="54.4" y="129.2">VDD</text>
<text x="59.4" y="131.8">RB0</text>
<text x="122.1" y="131.8">RC3</text>
<text x="122.1" y="129.2">RD0</text>
<text x="122.1" y="126.7">RD1</text>
<text x="161.4" y="128">RD0</text>
<text x="161.4" y="130.5">RC3</text>
<text x="10.3" y="135.9">C</text>
<text x="26.8" y="133">RB3</text>
<text x="26.8" y="135.6">RF4</text>
<text x="43.8" y="136.8">PIC_RB2</text>
<text x="43.8" y="134.3">PIC_RB1</text>
<text x="122.1" y="136.8">RF3</text>
<text x="122.1" y="134.3">RC2</text>
<text x="143.7" y="136.8">UART1RX_RF1</text>
<text x="285.3" y="135.9">C</text>
<text x="59.4" y="139.4">RB3</text>
<text x="59.6" y="141.9">RF4</text>
<text x="122.1" y="141.9">UART1RX_RF1</text>
<text x="122.1" y="139.4">RF2</text>
<text x="143.7" y="141.9">VSS1</text>
<text x="143.7" y="139.4">UART1TX_RFO</text>
<text x="170.3" y="143.2">RF3</text>
<text x="170.3" y="140.7">RC2</text>
<text x="28.1" y="145.7">MCLR</text>
<text x="28.1" y="148.3">VDD</text>
<text x="59.6" y="147">RF6</text>
<text x="59.6" y="149.5">RF7</text>
<text x="59.6" y="144.5">RF5</text>
<text x="122.1" y="149.5">RC0</text>
<text x="122.1" y="147">RC1</text>
<text x="122.1" y="144.5">UART1TX_RFO</text>
<text x="143.7" y="144.5">VDD1</text>
<text x="170.3" y="145.7">RF2</text>
<text x="170.3" y="148.3">RC1</text>
<text x="28.1" y="155.9">PGC</text>
<text x="28.1" y="153.4">PGD</text>
<text x="59.4" y="152.1">RB4</text>
<text x="59.4" y="154.6">RB5</text>
<text x="122.1" y="154.6">RA7</text>
<text x="122.1" y="152.1">RA6</text>
<text x="170.3" y="150.8">RC0</text>
<text x="170.3" y="153.4">RA6</text>
<text x="170.3" y="155.9">RA7</text>
<text x="26.8" y="158.4">PIC_RB1</text>
<text x="26.8" y="161">PIC_RB2</text>
<text x="54.2" y="157.2">PGC</text>
<text x="54.2" y="159.7">PGD</text>
<text x="148.7" y="161">VDD1</text>
<text x="148.7" y="158.4">VSS1</text>
<text x="170.3" y="158.4">RE2</text>
<text x="26.8" y="163.5">VDD</text>
<text x="54.3" y="162.2">MCLR</text>
<text x="59.6" y="167.3">RA1</text>
<text x="59.6" y="164.8">RA0</text>
<text x="122.1" y="164.8">RE1</text>
<text x="122.1" y="167.3">RE0</text>
<text x="122.1" y="162.2">RE2</text>
<text x="122.1" y="169.9">RA5</text>
<text x="161.4" y="172.4">RE1</text>
<text x="161.4" y="177.5">RA5</text>
<text x="161.4" y="174.9">RE0</text>
<text x="10.3" y="185.9">D</text>
<text x="161.4" y="185.1">VDD1</text>
<text x="285.3" y="185.9">D</text>
<text x="35" y="199.9">1</text>
<text x="85" y="199.9">2</text>
<text x="135" y="199.9">3</text>
<text x="185" y="199.9">4</text>
<text x="235" y="199.9">5</text>
<text x="285" y="199.9">6</text>
</g>
<g font-size="1.8" fill="#006464">
<text x="199.7" y="17.4">HEConnector1</text>
<text x="208.2" y="18.8">1</text>
<text x="246.6" y="18.6">HEConnector2</text>
<text x="255.2" y="20.1">1</text>
<text x="184.7" y="25">+5v</text>
<text x="114.6" y="35.2">3.1K</text>
<text x="115.5" y="32.6">R1</text>
<text x="138.9" y="33.9">PWR_FLAG</text>
<text x="191.1" y="35.2">HEC2</text>
<text x="276.8" y="31.3">Earth</text>
<text x="24.2" y="40.2">J3</text>
<text x="36.1" y="39">+9v</text>
<text x="43.2" y="40.2">F1</text>
<text x="57.7" y="39">+9v</text>
<text x="90.7" y="39">Vin</text>
<text x="95.9" y="39">Feedback</text>
<text x="124.5" y="40.2">L1</text>
<text x="147.9" y="40.2">+5v</text>
<text x="178.9" y="40.2">TestPoint</text>
<text x="181.6" y="37.7">TP2</text>
<text x="190.8" y="37.7">100uf</text>
<text x="16.3" y="42.8">Barrel_Jack_Switch</text>
<text x="43.2" y="42.8">3A</text>
<text x="93.4" y="42">SWREG1</text>
<text x="98.5" y="44">Output</text>
<text x="122.6" y="42.8">330uH</text>
<text x="220.2" y="46.6">VDD5V</text>
<text x="236.2" y="46.6">DIR</text>
<text x="271.7" y="45.3">R3</text>
<text x="271.8" y="47.9">5k</text>
<text x="71.1" y="52.3">C1</text>
<text x="93.6" y="49" transform="rotate(-90 93.6 49)">GND</text>
<text x="102.5" y="49" transform="rotate(-90 102.5 49)">O/F</text>
<text x="124.5" y="50.4">D3</text>
<text x="124.5" y="52.9">D</text>
<text x="133.4" y="53.6">C2</text>
<text x="140.4" y="51.7">Voltage</text>
<text x="148.6" y="51.7">connector</text>
<text x="159.3" y="50.4">+5v</text>
<text x="184.1" y="50.4">Earth</text>
<text x="220.2" y="51.7">VDD3V3</text>
<text x="235.8" y="51.7">SCL</text>
<text x="71.1" y="54.8">100uf</text>
<text x="77.5" y="58">TP1</text>
<text x="133.4" y="56.1">330uf</text>
<text x="160.6" y="54.2">+5v</text>
<text x="161.9" y="56.7">+5v</text>
<text x="163.1" y="59.3">+5v</text>
<text x="228.3" y="55.7">AS1</text>
<text x="278.7" y="56.7">+5v</text>
<text x="41.9" y="60.6">Earth</text>
<text x="77.5" y="60.6">TestPoint</text>
<text x="90.1" y="60.6">Earth</text>
<text x="99" y="60.6">Earth</text>
<text x="119.3" y="60.6">Earth</text>
<text x="164.4" y="61.8">+5v</text>
<text x="165.7" y="64.4">+5v</text>
<text x="184.1" y="60.6">HEC1</text>
<text x="184.1" y="63.1">0.1uf</text>
<text x="220.2" y="60.6">Out</text>
<text x="220.2" y="64.4">GND</text>
<text x="235.4" y="64.4">PGO</text>
<text x="235.8" y="60.6">SDA</text>
<text x="270.4" y="63.1">R2</text>
<text x="270.6" y="65.6">5k</text>
<text x="64.7" y="66.9">Earth</text>
<text x="127" y="66.9">Earth</text>
<text x="177.8" y="73.3">Earth</text>
<text x="277.4" y="74.5">+5v</text>
<text x="195.5" y="80.9">Earth</text>
<text x="212" y="82.1">Earth</text>
<text x="30" y="88.7">Con3</text>
<text x="131.5" y="91">Con7</text>
<text x="13.9" y="105">Earth</text>
<text x="160.6" y="108.8">Con4</text>
<text x="18.5" y="115.2">Con2</text>
<text x="140.9" y="117.7">Earth</text>
<text x="199.8" y="116.2">connector1</text>
<text x="224.1" y="116.4">+9v</text>
<text x="246.8" y="114.9">connector2</text>
<text x="271.1" y="115.2">+9v</text>
<text x="201.1" y="121.5">Terminal_1</text>
<text x="201.1" y="125.3">Terminal_2</text>
<text x="248.1" y="120.2">Terminal_1</text>
<text x="248.1" y="124.1">Terminal_2</text>
<text x="201.1" y="129.1">Terminal_3</text>
<text x="248.1" y="127.9">Terminal_3</text>
<text x="248.1" y="131.7">Terminal_4</text>
<text x="142.8" y="132.9">Con5</text>
<text x="169.5" y="136.8">Con5</text>
<text x="201.1" y="132.9">Terminal_4</text>
<text x="201.1" y="136.8">Terminal_5</text>
<text x="248.1" y="135.5">Terminal_5</text>
<text x="18.5" y="143.1">Con1</text>
<text x="201.1" y="140.6">Terminal_6</text>
<text x="248.1" y="139.3">Terminal_6</text>
<text x="248.1" y="143.1">Terminal_7</text>
<text x="22.8" y="144.5">1</text>
<text x="201.1" y="144.4">Terminal_7</text>
<text x="207.5" y="148.2">GND</text>
<text x="254.5" y="146.9">GND</text>
<text x="127.5" y="153.3">PWR_FLAG</text>
<text x="224.7" y="153.3">Earth</text>
<text x="271.7" y="152">Earth</text>
<text x="38.1" y="157.1">Earth</text>
<text x="138.4" y="160.9">MC1</text>
<text x="138.4" y="163.4">0.1uf</text>
<text x="132.6" y="169.8">PWR_FLAG</text>
<text x="161.1" y="169">Con6</text>
<text x="171.4" y="176.1">Earth</text>
<text x="166.9" y="181.2">+5v</text>
<text x="161.9" y="188.8">+5v</text>
</g>
<g font-size="1.8" fill="#a90000">
<text x="208.2" y="21.3">2</text>
<text x="208.2" y="23.9">3</text>
<text x="255.2" y="22.6">2</text>
<text x="208.2" y="26.4">4</text>
<text x="208.2" y="29">5</text>
<text x="255.2" y="25.1">3</text>
<text x="255.2" y="27.7">4</text>
<text x="208.2" y="31.5">6</text>
<text x="208.2" y="34">7</text>
<text x="255.2" y="30.2">5</text>
<text x="255.2" y="32.8">6</text>
<text x="255.2" y="35.3">7</text>
<text x="88.2" y="37.8">1</text>
<text x="106" y="37.8">4</text>
<text x="208.2" y="36.6">8</text>
<text x="255.2" y="37.8">8</text>
<text x="31" y="45.5">1</text>
<text x="106" y="42.9">2</text>
<text x="217.7" y="45.5">1</text>
<text x="240.6" y="45.5">8</text>
<text x="31" y="48">3</text>
<text x="31" y="50.5">2</text>
<text x="92.5" y="51.5" transform="rotate(-90 92.5 51.5)">3</text>
<text x="101.3" y="51.5" transform="rotate(-90 101.3 51.5)">5</text>
<text x="151.1" y="53.1">1</text>
<text x="217.7" y="50.5">2</text>
<text x="240.6" y="50.5">7</text>
<text x="151.1" y="55.6">2</text>
<text x="151.1" y="58.2">3</text>
<text x="217.7" y="59.4">3</text>
<text x="240.6" y="59.4">6</text>
<text x="151.1" y="60.7">4</text>
<text x="151.1" y="63.2">5</text>
<text x="151.1" y="65.8">6</text>
<text x="217.7" y="63.2">4</text>
<text x="240.6" y="63.2">5</text>
<text x="151.1" y="68.3">7</text>
<text x="151.1" y="70.9">8</text>
<text x="40.6" y="93.7">7</text>
<text x="40.6" y="91.2">8</text>
<text x="135.8" y="92.5">1</text>
<text x="135.8" y="95">2</text>
<text x="40.6" y="101.3">4</text>
<text x="40.6" y="98.8">5</text>
<text x="40.6" y="96.3">6</text>
<text x="135.8" y="97.5">3</text>
<text x="135.8" y="100.1">4</text>
<text x="40.6" y="106.4">2</text>
<text x="40.6" y="103.9">3</text>
<text x="135.8" y="102.6">5</text>
<text x="135.8" y="105.2">6</text>
<text x="135.8" y="107.7">7</text>
<text x="40.6" y="109">1</text>
<text x="135.8" y="110.2">8</text>
<text x="157.4" y="111.5">1</text>
<text x="22.8" y="116.6">1</text>
<text x="22.8" y="119.1">2</text>
<text x="157.4" y="114">2</text>
<text x="157.4" y="116.6">3</text>
<text x="157.4" y="119.1">4</text>
<text x="259.6" y="119.1">1</text>
<text x="22.8" y="121.7">3</text>
<text x="22.8" y="124.2">4</text>
<text x="157.4" y="121.7">5</text>
<text x="157.4" y="124.2">6</text>
<text x="212.7" y="120.4">1</text>
<text x="212.7" y="124.2">2</text>
<text x="259.6" y="122.9">2</text>
<text x="22.8" y="126.7">5</text>
<text x="22.8" y="129.3">6</text>
<text x="22.8" y="131.8">7</text>
<text x="157.4" y="126.7">7</text>
<text x="157.4" y="129.3">8</text>
<text x="212.7" y="128">3</text>
<text x="212.7" y="131.8">4</text>
<text x="259.6" y="126.7">3</text>
<text x="259.6" y="130.6">4</text>
<text x="22.8" y="134.4">8</text>
<text x="139.6" y="135.6">1</text>
<text x="212.7" y="135.6">5</text>
<text x="259.6" y="134.4">5</text>
<text x="139.6" y="138.2">2</text>
<text x="139.6" y="140.7">3</text>
<text x="139.6" y="143.3">4</text>
<text x="166.3" y="139.4">1</text>
<text x="166.3" y="142">2</text>
<text x="212.7" y="139.4">6</text>
<text x="212.7" y="143.3">7</text>
<text x="259.6" y="138.2">6</text>
<text x="259.6" y="142">7</text>
<text x="22.8" y="147.1">2</text>
<text x="22.8" y="149.6">3</text>
<text x="139.6" y="145.8">5</text>
<text x="139.6" y="148.3">6</text>
<text x="166.3" y="144.5">3</text>
<text x="166.3" y="147.1">4</text>
<text x="166.3" y="149.6">5</text>
<text x="212.7" y="147.1">8</text>
<text x="259.6" y="145.8">8</text>
<text x="22.8" y="152.1">4</text>
<text x="22.8" y="154.7">5</text>
<text x="139.6" y="150.9">7</text>
<text x="139.6" y="153.4">8</text>
<text x="166.3" y="152.1">6</text>
<text x="166.3" y="154.7">7</text>
<text x="22.8" y="157.2">6</text>
<text x="22.8" y="159.8">7</text>
<text x="166.3" y="157.2">8</text>
<text x="22.8" y="162.3">8</text>
<text x="157.4" y="171.2">1</text>
<text x="157.4" y="173.7">2</text>
<text x="157.4" y="176.3">3</text>
<text x="157.4" y="178.8">4</text>
<text x="157.4" y="181.4">5</text>
<text x="157.4" y="183.9">6</text>
<text x="157.4" y="186.4">7</text>
<text x="157.4" y="189">8</text>
</g>
</svg>
